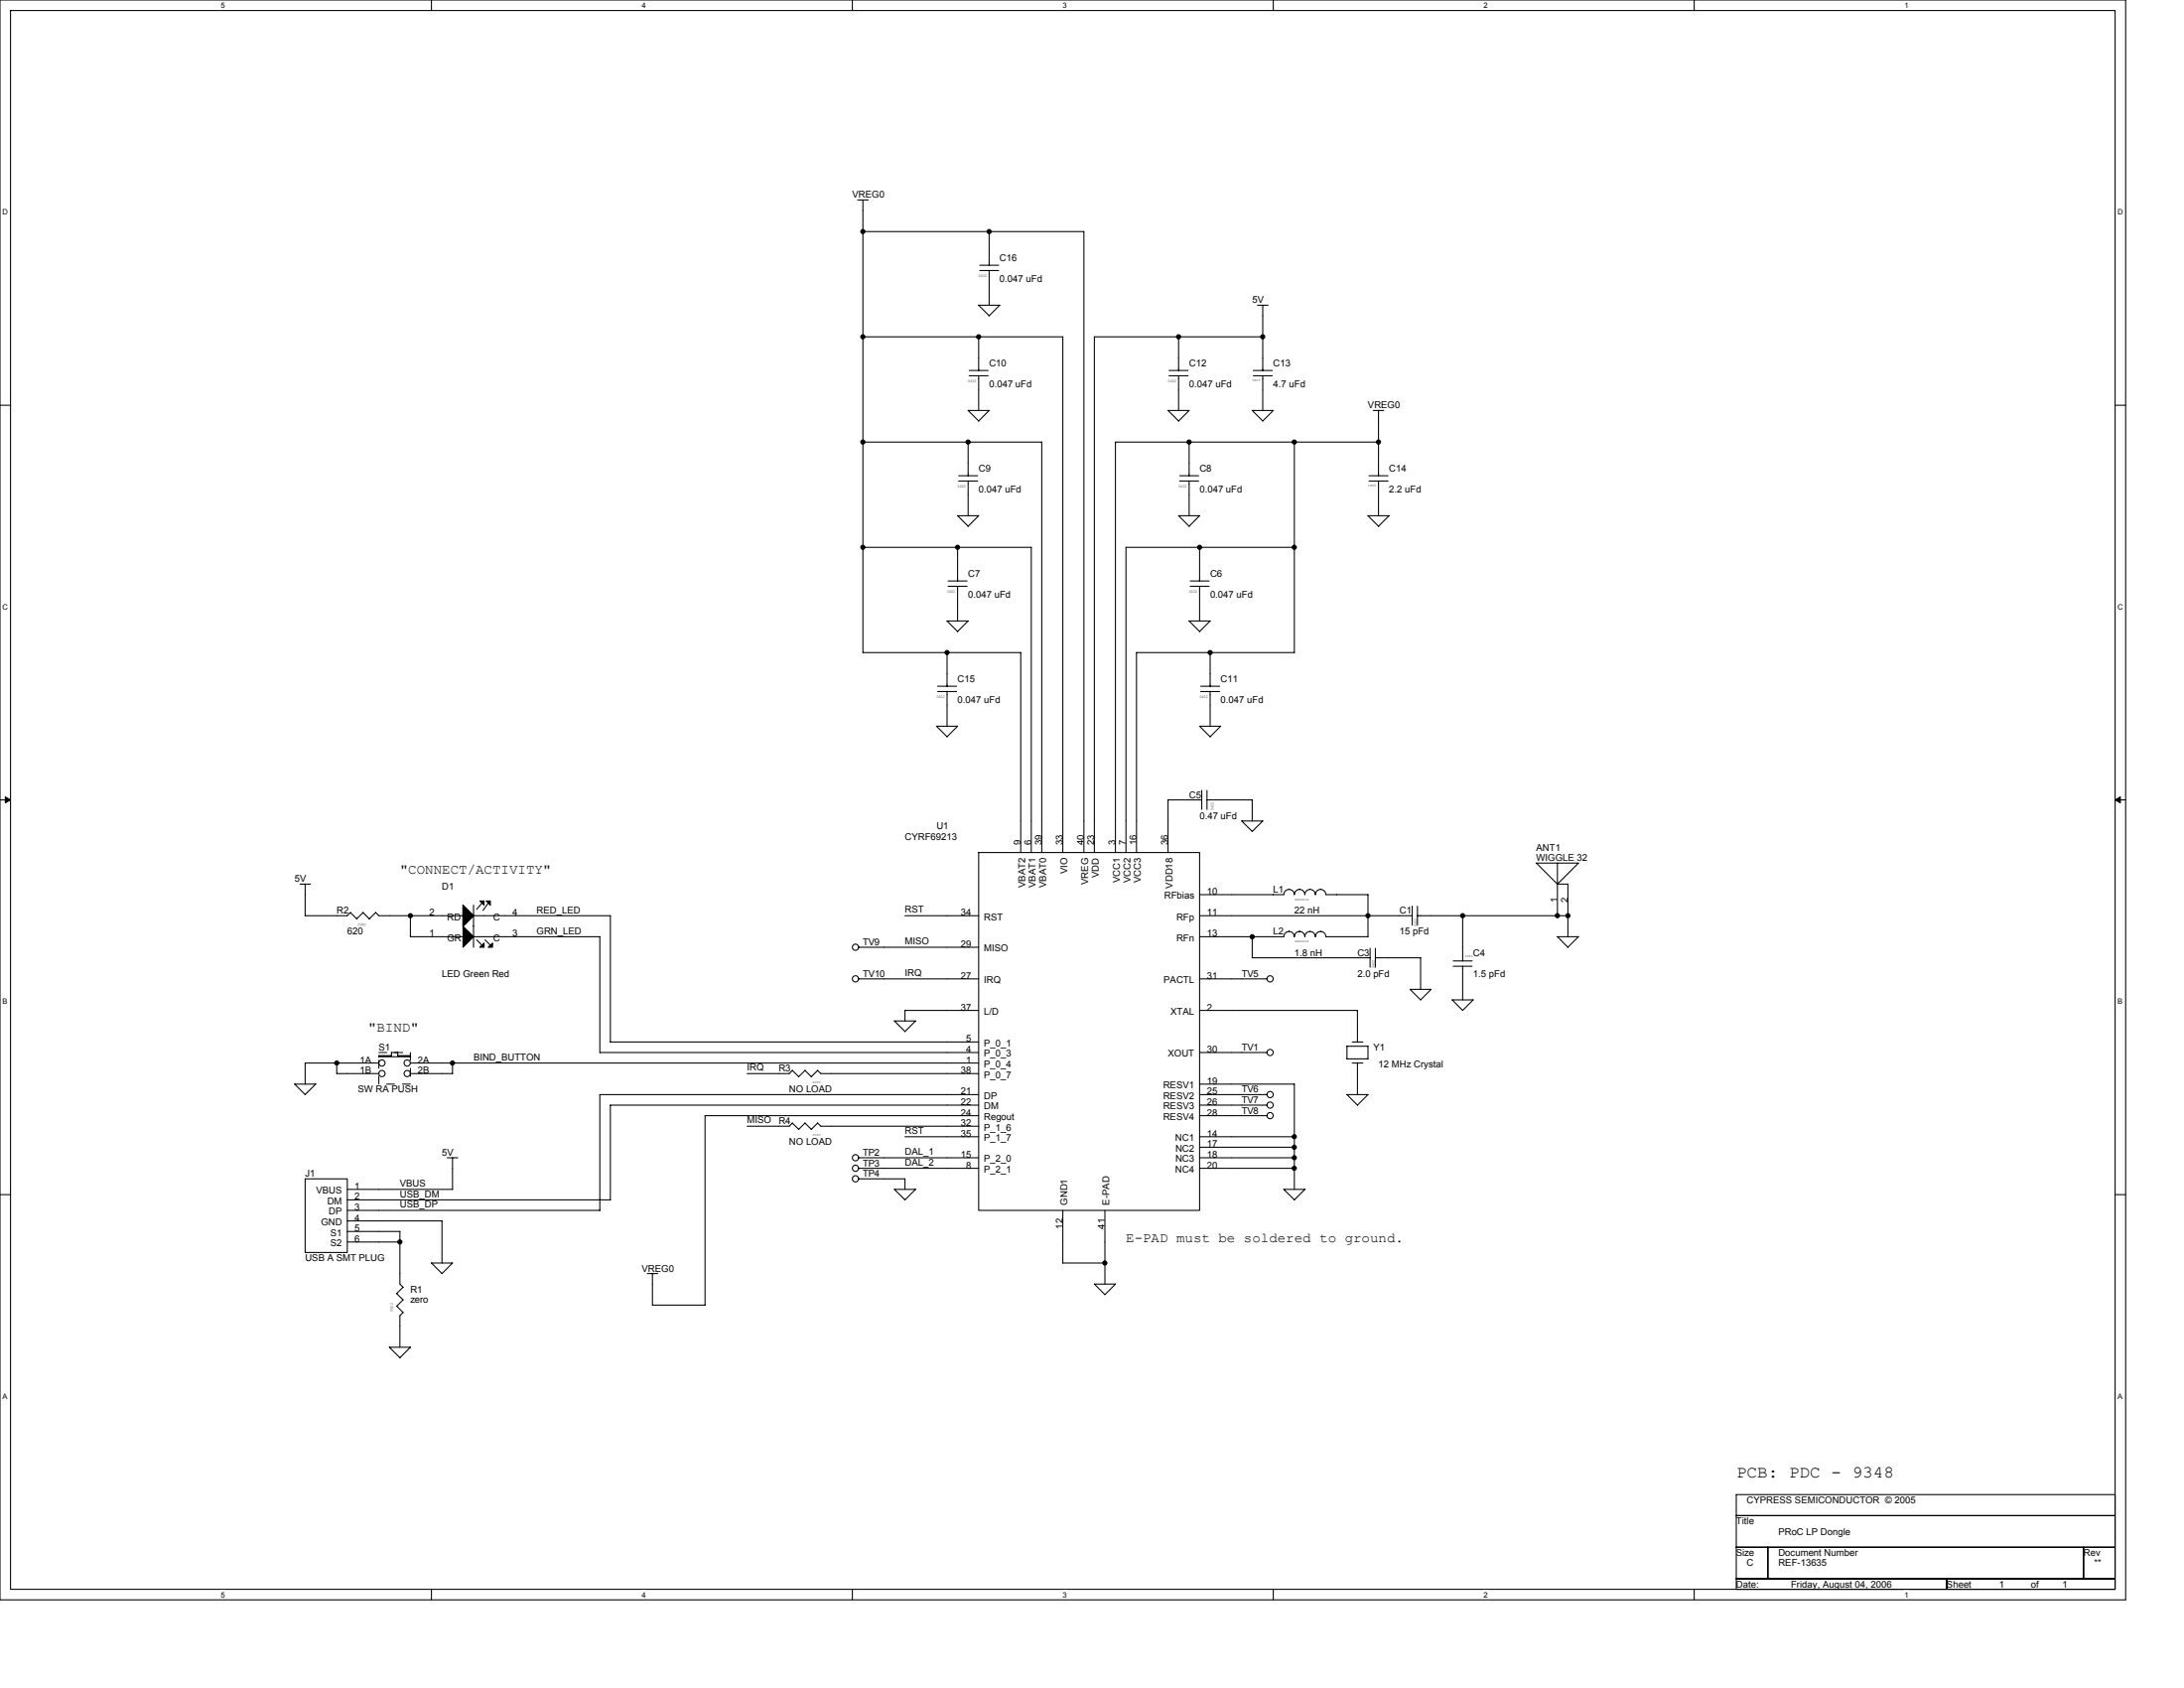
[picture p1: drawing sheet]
<svg xmlns="http://www.w3.org/2000/svg" width="279mm" height="216mm" viewBox="0 0 279 216" stroke-linecap="round" stroke-linejoin="round" font-family="sans-serif">
<path d="M0 0h271.9v204.6h-271.9zM1.3 1.3h269.3v202h-269.3z" fill="none" stroke="#000" stroke-width=".13"/>
<g fill="#fff">
<path d="M28.3 .1h.5v1.1h-.5z"/>
<path d="M28.3 203.4h.5v1.1h-.5z"/>
</g>
<path d="M55.2 0v1.3M55.2 203.3v1.3" fill="none" stroke="#000" stroke-width=".13"/>
<g fill="#fff">
<path d="M82.1 .1h.6v1.1h-.6z"/>
<path d="M82.1 203.4h.6v1.1h-.6z"/>
</g>
<path d="M109 0v1.3M109 203.3v1.3" fill="none" stroke="#000" stroke-width=".13"/>
<g fill="#fff">
<path d="M136 .1h.5v1.1h-.5z"/>
<path d="M136 203.4h.5v1.1h-.5z"/>
</g>
<path d="M162.9 0v1.3M162.9 203.3v1.3" fill="none" stroke="#000" stroke-width=".13"/>
<g fill="#fff">
<path d="M189.8 .1h.6v1.1h-.6z"/>
<path d="M189.8 203.4h.6v1.1h-.6z"/>
</g>
<path d="M216.7 0v1.3M216.7 203.3v1.3" fill="none" stroke="#000" stroke-width=".13"/>
<g fill="#fff">
<path d="M243.7 .1h.5v1.1h-.5z"/>
<path d="M243.7 203.4h.5v1.1h-.5z"/>
<path d="M.3 26.6h.7v1.1h-.7z"/>
<path d="M270.9 26.6h.7v1.1h-.7z"/>
<path d="M.3 77.1h.7v1h-.7z"/>
<path d="M270.9 77.1h.7v1h-.7z"/>
</g>
<path d="M0 51.8h1.3M270.6 51.8h1.3" fill="none" stroke="#000" stroke-width=".13"/>
<g fill="#fff">
<path d="M.3 127.6h.7v1h-.7z"/>
<path d="M270.9 127.6h.7v1h-.7z"/>
</g>
<path d="M0 102.3h1.3M270.6 102.3h1.3" fill="none" stroke="#000" stroke-width=".13"/>
<path d="M.7 101.9l.6 .4-.6 .4zM270.6 102.3l.7-.4v.8z" fill="#000" stroke="#000" stroke-width=".13"/>
<g fill="#fff">
<path d="M.3 178h.7v1.1h-.7z"/>
<path d="M270.9 178h.7v1.1h-.7z"/>
</g>
<g fill="none" stroke="#000" stroke-width=".13">
<path d="M109.7 25.6h1.4M110.4 25.6v57.9h20.2v25.5M110.4 29.6h28.3M125.2 39l1.3 1.4M125.2 39h2.7l-1.4 1.4M125.3 34.6h2.5M125.3 33.9h2.5M126.5 29.6v4.3M126.5 34.6v4.4M138.7 29.6v79.4M160.9 39h1.3M161.5 39v8.4"/>
<path d="M110.4 56.5h22.9v52.5M110.4 43.1h25.6M123.8 52.5l1.4 1.4 1.3-1.4h-2.6M123.9 56.5v4.4M124 48.1h2.4M124 47.4h2.4M125.2 43.1v4.3M125.2 48.1v4.4M136 43.1v65.9M149.4 52.5l1.4 1.4 1.3-1.4M149.4 52.5h2.7M149.6 48.1h2.4"/>
<path d="M149.6 47.4h2.4M150.8 43.1v4.3M150.8 48.1v4.4M152.1 56.5v4.4M160.2 52.5l1.3 1.4 1.4-1.4M160.2 52.5h2.7M160.3 48.1h2.5M160.3 47.4h2.5M161.5 48.1v4.4M161.6 43.1h-21.6v65.9M165.6 56.5v27M175.7 52.5h1.3"/>
<path d="M176.4 52.5v8.4M176.4 56.5h-33.7v52.5M110.4 70h21.5M121.3 75h2.4M121.3 74.3h2.4M122.5 70v4.3M122.5 75v4.4M122.6 61.5h2.5M122.6 60.8h2.5M123.9 79.4h-2.7l1.3 1.4M123.9 61.5v4.5M123.9 79.4l-1.4 1.4"/>
<path d="M125.2 66l-1.3 1.3-1.4-1.3h2.7M131.9 70v39M150.9 61.5h2.4M150.9 60.8h2.4M152.1 61.5v4.5M152.3 75h2.4M152.3 74.3h2.4M153.5 66h-2.7l1.3 1.3M153.5 70v4.3M153.5 75v4.4M153.5 66l-1.4 1.3M154.8 79.4l-1.3 1.4-1.4-1.4h2.7"/>
<path d="M165.6 70h-21.6v39M175.1 61.5h2.5M175.1 60.8h2.5M176.4 61.5v4.5M177.7 66h-2.7l1.4 1.3M177.7 66l-1.3 1.3M119.8 92.9h2.7M119.9 88.4h2.5M119.9 87.8h2.5M121.2 83.5v4.3M121.2 88.4v4.5M122.5 92.9l-1.3 1.3-1.4-1.3"/>
<path d="M153.5 92.9h2.7M153.6 88.4h2.4M153.6 87.8h2.4M154.8 83.5v4.3M154.8 88.4v4.5M156.2 92.9l-1.4 1.3-1.3-1.3M165.6 83.5h-20.2v25.5M38.4 113.1h1.3M39 113.1v4h5.4l.4-.4 .8 .8M48.5 117.1h10.7M48.5 117.1l-.4-.4-.8 .8-.8-.8-.9 .8M52.5 117.1v2.7h6.7"/>
<path d="M60.6 119.8h16.1v14.8h48.5M60.6 117.1h17.5M60.6 115.8v5.4M60.6 117.1l-1.4 1.4M60.6 117.1l-1.4-1.3v2.7M61.7 115.5l-.7 .8M62.5 115.5l-.7 1M78.1 117.1v16.2h47.1M115.8 117.1h9.4M125.2 109h28.3v45.8h-28.3zM153.5 114.4h10.7a.66 .66 0 0 1 .7-.6 .68 .68 0 0 1 .7 .6 .66 .66 0 0 1 .7-.6h-.1a.67 .67 0 0 1 .7 .6 .67 .67 0 0 1 .7-.6 .67 .67 0 0 1 .7 .6 .67 .67 0 0 1 .6-.6 .67 .67 0 0 1 .7 .6h5.4v5.4h-5.4M153.5 119.8h10.7"/>
<path d="M153.5 117.1h27.2M153.7 101.1v2.4M153.7 102.3h-4.3v6.7M154.4 102.3h5.8v2.7M154.4 101.1v2.4M160.2 106.3l-1.3-1.3h2.7l-1.4 1.4M160.2 119.8v2.7M164.2 119.8a.66 .66 0 0 1 .7-.7 .68 .68 0 0 1 .7 .7 .66 .66 0 0 1 .7-.7h-.1a.67 .67 0 0 1 .7 .7 .67 .67 0 0 1 .7-.7 .67 .67 0 0 1 .7 .7 .67 .67 0 0 1 .6-.7 .67 .67 0 0 1 .7 .7M180.7 115.9v2.4M181.3 117.1h19.3M181.3 115.9v2.4M187.1 117.1v5.8"/>
<path d="M196.5 110.4h5.4l-2.7 2.7zM199.2 113.1h1.4v6.7M199.2 119.8l1.4 1.4M199.2 119.8h2.7l-1.3 1.4M199.2 110.4v6.7M43.1 136v1.3h5.4M48.5 136h-9.5v2.7M50.9 135h1.6M52.5 135v.2h-4v-.2h1.6v-.4h.8v.4M52.5 136h72.7M52.5 137.3h5.4M57.9 136v1.3"/>
<path d="M61 120.2l.7 .7M62.1 120.2l.6 .7M104.6 136.9l.4 .4M104.6 136.9l-.8 .8-.8-.8-.8 .8-.8-.8-.4 .4h-5.4M105 137.3h20.2M109.8 125.2h15.4M109.8 121.2h15.4M115.8 131.9l-1.4-1.3h2.7l-1.3 1.3M125.2 129.2h-9.4v1.4M153.5 138.7h12.1M153.5 134.6h8.6M153.5 125.2h8.6"/>
<path d="M153.5 129.2h20.2v4.1M160.2 122.5h15.1M165.6 138.7v13.4M173 133.3h1.3M173 136h1.3M173.7 136v4M175 133.8v1.6h-2.7v-1.6h2.7M175 140l-1.3 1.4-1.4-1.4h2.7M175.3 121.3v2.4M175.9 122.5h5.8v4M176 121.3v2.4M180.4 126.5l1.3 1.4 1.4-1.4"/>
<path d="M180.4 126.5h2.7M185.9 122.9h2.4M185.9 123.6h2.4M187.1 129.2l1.4-1.3h-2.7l1.3 1.3M187.1 123.6v4.3M0 152.8h1.3M39 150.8h5.4v9.4h-5.4zM39 140l-1.3-1.3h2.7l-1.4 1.3M44.4 152.1h13.5M44.4 153.5h33.7M44.4 156.2h12.2l-.1 5.4M44.4 157.5h6.8"/>
<path d="M44.4 158.9h6.8M51.2 157.5v6.7l.4 .4-.9 .9 .9 .8M57.2 148.1h1.4M57.9 148.1v4M104.6 143.6l.4 .5M104.6 143.6l-.8 .9-.8-.9-.8 .9-.8-.9-.4 .4h-5.4M105 144h20.2M109.8 148.1h15.4M109.8 149.4h15.4M109.8 150.8h6M114.4 152.1h2.7l-1.3 1.4zM115.8 145.4h9.4"/>
<path d="M115.8 150.8v1.3M125.2 140h-48.5v14.8h-32.3M125.2 142.7h-35v24.2h-6.7v-4M125.2 141.4h-47.1v12.1M136 154.8v6.7h5.4M141.4 154.8v9.4M153.5 148.1h12.1M153.5 140h8.6M153.5 149.4h12.1M153.5 145.4h12.1M153.5 142.7h8.6M153.5 141.4h8.6"/>
<path d="M153.5 146.7h12.1M164.2 152.1h2.7l-1.3 1.4zM270.6 152.8h1.3M49.8 172.3h2.7l-1.3 1.4zM51.6 167.9l-.4 .4v4M51.6 166.3l-.9 .8 .9 .8M57.9 161.5l-1.4 1.4M57.9 161.5h-2.7l1.3 1.4M82.8 162.9h1.3M140 164.2l1.4 1.4M140 164.2h2.7M142.7 164.2l-1.4 1.4"/>
<path d="M222.1 191.2h48.5v2.7h-48.5zM222.1 193.9h48.5v4h-48.5zM222.1 197.9h4.1v4h-4.1zM226.2 197.9h40.4v4h-40.4zM266.6 197.9h4v4h-4zM222.1 201.9h26.9v1.4h-26.9zM249 201.9h21.6v1.4h-21.6z"/>
<circle cx="48.9" cy="136" r=".4"/>
<circle cx="48.9" cy="137.3" r=".4"/>
<circle cx="52.1" cy="136" r=".4"/>
<circle cx="52.1" cy="137.3" r=".4"/>
<circle cx="109.4" cy="121.2" r=".4"/>
<circle cx="109.4" cy="125.2" r=".4"/>
<circle cx="162.5" cy="134.6" r=".4"/>
<circle cx="162.5" cy="140" r=".4"/>
<circle cx="162.5" cy="125.2" r=".4"/>
<circle cx="109.4" cy="149.4" r=".4"/>
<circle cx="109.4" cy="148.1" r=".4"/>
<circle cx="109.4" cy="150.8" r=".4"/>
<circle cx="162.5" cy="142.7" r=".4"/>
<circle cx="162.5" cy="141.3" r=".4"/>
</g>
<g fill="#000" stroke="#000" stroke-width=".13">
<path d="M59.2 115.8l1.4 1.3-1.4 1.4z" fill-rule="evenodd"/>
<path d="M61.4 115.2h.5v.6z" fill-rule="evenodd"/>
<path d="M62.2 115.2h.5v.6z" fill-rule="evenodd"/>
<path d="M59.2 118.5l1.4 1.3-1.4 1.4z" fill-rule="evenodd"/>
<path d="M61.9 120.6v.6h-.5z" fill-rule="evenodd"/>
<path d="M62.5 121.2l.5-.6v.6z" fill-rule="evenodd"/>
<circle cx="110.4" cy="29.6" r=".27"/>
<circle cx="126.5" cy="29.6" r=".27"/>
<circle cx="110.4" cy="43.1" r=".27"/>
<circle cx="110.4" cy="56.5" r=".27"/>
<circle cx="123.8" cy="56.5" r=".27"/>
<circle cx="125.2" cy="43.1" r=".27"/>
<circle cx="150.8" cy="43.1" r=".27"/>
<circle cx="152.1" cy="56.5" r=".27"/>
<circle cx="161.5" cy="43.1" r=".27"/>
<circle cx="165.6" cy="56.5" r=".27"/>
<circle cx="176.3" cy="56.5" r=".27"/>
<circle cx="110.4" cy="70" r=".27"/>
<circle cx="122.5" cy="70" r=".27"/>
<circle cx="153.5" cy="70" r=".27"/>
<circle cx="165.6" cy="70" r=".27"/>
<circle cx="121.2" cy="83.5" r=".27"/>
<circle cx="154.8" cy="83.5" r=".27"/>
<circle cx="52.5" cy="117.1" r=".27"/>
<circle cx="160.2" cy="119.8" r=".27"/>
<circle cx="175" cy="117.1" r=".27"/>
<circle cx="187.1" cy="117.1" r=".27"/>
<circle cx="199.2" cy="117.1" r=".27"/>
<circle cx="200.6" cy="117.1" r=".27"/>
<circle cx="43.1" cy="136" r=".27"/>
<circle cx="57.9" cy="136" r=".27"/>
<circle cx="51.2" cy="158.8" r=".27"/>
<circle cx="165.6" cy="146.7" r=".27"/>
<circle cx="165.6" cy="145.4" r=".27"/>
<circle cx="165.6" cy="149.4" r=".27"/>
<circle cx="165.6" cy="148.1" r=".27"/>
<circle cx="141.3" cy="161.5" r=".27"/>
</g>
<path d="M48.5 134.6h4M48.5 138.7v-4.1M52.5 134.6v4.1M52.5 138.7h-4" fill="none" stroke="#000" stroke-width=".13" stroke-dasharray="1 1 1 1 1 1 1 1"/>
<text font-size="2.2" x="222.1" y="188.9">PCB: PDC - 9348</text>
<g font-size="1.7">
<text x="51.2" y="111.8">&quot;CONNECT/ACTIVITY&quot;</text>
<text x="47.1" y="132">&quot;BIND&quot;</text>
<text x="144" y="158.9">E-PAD must be soldered to ground.</text>
</g>
<g font-size="1.2">
<text x="109" y="25.3">VREG0</text>
<text x="127.9" y="33.4">C16</text>
<text x="127.9" y="36.1">0.047 uFd</text>
<text x="160.2" y="38.8">5V</text>
<text x="126.5" y="46.9">C10</text>
<text x="152.1" y="46.9">C12</text>
<text x="162.9" y="46.9">C13</text>
<text x="126.5" y="49.6">0.047 uFd</text>
<text x="152.1" y="49.6">0.047 uFd</text>
<text x="162.9" y="49.6">4.7 uFd</text>
<text x="175" y="52.3">VREG0</text>
<text x="125.2" y="60.3">C9</text>
<text x="125.2" y="63">0.047 uFd</text>
<text x="153.5" y="60.3">C8</text>
<text x="153.5" y="63">0.047 uFd</text>
<text x="177.7" y="60.3">C14</text>
<text x="177.7" y="63">2.2 uFd</text>
<text x="123.9" y="73.8">C7</text>
<text x="123.9" y="76.5">0.047 uFd</text>
<text x="154.8" y="73.8">C6</text>
<text x="154.8" y="76.5">0.047 uFd</text>
<text x="122.5" y="87.2">C15</text>
<text x="122.5" y="89.9">0.047 uFd</text>
<text x="156.2" y="87.2">C11</text>
<text x="156.2" y="89.9">0.047 uFd</text>
<text x="115.8" y="107.4">CYRF69213</text>
<text x="119.8" y="106.1">U1</text>
<text x="152.1" y="102.1">C5</text>
<text x="153.5" y="104.8">0.47 uFd</text>
<text x="37.7" y="112.8">5V</text>
<text x="56.5" y="113.8">D1</text>
<text x="130.6" y="108.1" transform="rotate(-90 130.6 108.1)">9</text>
<text x="131.1" y="113.6" transform="rotate(-90 131.1 113.6)">VBAT2</text>
<text x="131.9" y="108.1" transform="rotate(-90 131.9 108.1)">6</text>
<text x="132.5" y="113.6" transform="rotate(-90 132.5 113.6)">VBAT1</text>
<text x="133.3" y="108.1" transform="rotate(-90 133.3 108.1)">39</text>
<text x="133.8" y="113.6" transform="rotate(-90 133.8 113.6)">VBAT0</text>
<text x="136" y="108.1" transform="rotate(-90 136 108.1)">33</text>
<text x="136.5" y="111.8" transform="rotate(-90 136.5 111.8)">VIO</text>
<text x="138.7" y="108.1" transform="rotate(-90 138.7 108.1)">40</text>
<text x="139.2" y="113.2" transform="rotate(-90 139.2 113.2)">VREG</text>
<text x="140" y="108.1" transform="rotate(-90 140 108.1)">23</text>
<text x="140.6" y="112.3" transform="rotate(-90 140.6 112.3)">VDD</text>
<text x="142.7" y="108.1" transform="rotate(-90 142.7 108.1)">3</text>
<text x="143.3" y="113" transform="rotate(-90 143.3 113)">VCC1</text>
<text x="144" y="108.1" transform="rotate(-90 144 108.1)">7</text>
<text x="144.6" y="113" transform="rotate(-90 144.6 113)">VCC2</text>
<text x="145.4" y="108.1" transform="rotate(-90 145.4 108.1)">16</text>
<text x="146" y="113" transform="rotate(-90 146 113)">VCC3</text>
<text x="149.4" y="108.1" transform="rotate(-90 149.4 108.1)">36</text>
<text x="150" y="113.6" transform="rotate(-90 150 113.6)">VDD18</text>
<text x="196.5" y="108.8">ANT1</text>
<text x="196.5" y="110.1">WIGGLE 32</text>
<text x="43.1" y="116.9">R2</text>
<text x="44.4" y="119.6">620</text>
<text x="54.9" y="119.8">1</text>
<text x="54.9" y="117.1">2</text>
<text x="57.2" y="117.7">RD</text>
<text x="63.1" y="117.7">C</text>
<text x="65.6" y="119.8">3</text>
<text x="65.6" y="117.1">4</text>
<text x="68.7" y="116.9">RED_LED</text>
<text x="68.7" y="119.6">GRN_LED</text>
<text x="115.8" y="116.7">RST</text>
<text x="122.9" y="117.1">34</text>
<text x="125.9" y="117.7">RST</text>
<text x="148.9" y="115">RFbias</text>
<text x="150.5" y="117.7">RFp</text>
<text x="154.4" y="119.8">13</text>
<text x="154.4" y="114.4">10</text>
<text x="154.4" y="117.1">11</text>
<text x="162.9" y="119.6">L2</text>
<text x="162.9" y="114.2">L1</text>
<text x="165.6" y="116.9">22 nH</text>
<text x="179" y="116.9">C1</text>
<text x="179" y="119.6">15 pFd</text>
<text x="199.2" y="115.4" transform="rotate(-90 199.2 115.4)">1</text>
<text x="200.6" y="115.4" transform="rotate(-90 200.6 115.4)">2</text>
<text x="56.5" y="124.9">LED Green Red</text>
<text x="57.2" y="120.4">GR</text>
<text x="63.1" y="120.4">C</text>
<text x="110.4" y="120.9">TV9</text>
<text x="110.4" y="124.9">TV10</text>
<text x="115.8" y="120.8">MISO</text>
<text x="115.8" y="124.8">IRQ</text>
<text x="122.9" y="125.2">27</text>
<text x="122.9" y="121.2">29</text>
<text x="125.9" y="125.8">IRQ</text>
<text x="125.9" y="121.7">MISO</text>
<text x="148.9" y="125.8">PACTL</text>
<text x="150.5" y="120.4">RFn</text>
<text x="154.4" y="125.2">31</text>
<text x="158.9" y="124.9">TV5</text>
<text x="165.6" y="122.3">1.8 nH</text>
<text x="173.7" y="122.3">C3</text>
<text x="173.7" y="124.9">2.0 pFd</text>
<text x="188.5" y="122.3">C4</text>
<text x="188.5" y="124.9">1.5 pFd</text>
<text x="122.9" y="129.2">37</text>
<text x="125.9" y="129.8">L/D</text>
<text x="149.8" y="129.8">XTAL</text>
<text x="154.4" y="129.2">2</text>
<text x="46" y="136">1A</text>
<text x="46" y="137.3">1B</text>
<text x="48.5" y="134.4">S1</text>
<text x="53.4" y="136">2A</text>
<text x="53.4" y="137.3">2B</text>
<text x="60.6" y="135.6">BIND_BUTTON</text>
<text x="95.6" y="136.9">IRQ</text>
<text x="99.6" y="137.1">R3</text>
<text x="122.9" y="137.3">38</text>
<text x="123.6" y="134.6">4</text>
<text x="123.6" y="133.3">5</text>
<text x="123.6" y="136">1</text>
<text x="125.9" y="135.2">P_0_3</text>
<text x="125.9" y="136.5">P_0_4</text>
<text x="125.9" y="137.9">P_0_7</text>
<text x="125.9" y="133.8">P_0_1</text>
<text x="149.4" y="135.2">XOUT</text>
<text x="154.4" y="134.6">30</text>
<text x="158.9" y="134.4">TV1</text>
<text x="175.7" y="134.4">Y1</text>
<text x="176.4" y="136.5">12 MHz Crystal</text>
<text x="45.8" y="139.8">SW RA PUSH</text>
<text x="95.6" y="143.7">MISO</text>
<text x="99.6" y="143.8">R4</text>
<text x="101" y="139.8">NO LOAD</text>
<text x="122.9" y="140">21</text>
<text x="122.9" y="141.3">22</text>
<text x="122.9" y="142.7">24</text>
<text x="125.9" y="143.2">Regout</text>
<text x="125.9" y="140.6">DP</text>
<text x="125.9" y="141.9">DM</text>
<text x="148.8" y="143.2">RESV4</text>
<text x="148.8" y="140.6">RESV2</text>
<text x="148.8" y="139.2">RESV1</text>
<text x="148.8" y="141.9">RESV3</text>
<text x="154.4" y="138.7">19</text>
<text x="154.4" y="140">25</text>
<text x="154.4" y="142.7">28</text>
<text x="154.4" y="141.3">26</text>
<text x="158.9" y="141.1">TV7</text>
<text x="158.9" y="142.4">TV8</text>
<text x="158.9" y="139.8">TV6</text>
<text x="56.5" y="147.8">5V</text>
<text x="101" y="146.5">NO LOAD</text>
<text x="110.4" y="149.2">TP3</text>
<text x="110.4" y="147.8">TP2</text>
<text x="115.8" y="149">DAL_2</text>
<text x="115.8" y="145">RST</text>
<text x="115.8" y="147.7">DAL_1</text>
<text x="122.9" y="145.4">35</text>
<text x="122.9" y="148.1">15</text>
<text x="122.9" y="144">32</text>
<text x="123.6" y="149.4">8</text>
<text x="125.9" y="145.9">P_1_7</text>
<text x="125.9" y="148.6">P_2_0</text>
<text x="125.9" y="144.6">P_1_6</text>
<text x="125.9" y="150">P_2_1</text>
<text x="150.4" y="145.9">NC1</text>
<text x="150.4" y="150">NC4</text>
<text x="150.4" y="147.3">NC2</text>
<text x="150.4" y="148.6">NC3</text>
<text x="154.4" y="149.4">20</text>
<text x="154.4" y="145.4">14</text>
<text x="154.4" y="146.7">17</text>
<text x="154.4" y="148.1">18</text>
<text x="39" y="150.5">J1</text>
<text x="40.4" y="152.7">VBUS</text>
<text x="41.9" y="154">DM</text>
<text x="42.1" y="155.4">DP</text>
<text x="45.4" y="152.1">1</text>
<text x="45.4" y="153.5">2</text>
<text x="45.4" y="154.8">3</text>
<text x="51.2" y="153.2">USB_DM</text>
<text x="51.2" y="151.7">VBUS</text>
<text x="51.2" y="154.4">USB_DP</text>
<text x="110.4" y="150.5">TP4</text>
<text x="136.5" y="154.1" transform="rotate(-90 136.5 154.1)">GND1</text>
<text x="141.9" y="154.1" transform="rotate(-90 141.9 154.1)">E-PAD</text>
<text x="39" y="161.3">USB A SMT PLUG</text>
<text x="41.1" y="156.7">GND</text>
<text x="42.3" y="158.1">S1</text>
<text x="42.3" y="159.4">S2</text>
<text x="45.4" y="156.2">4</text>
<text x="45.4" y="157.5">5</text>
<text x="45.4" y="158.8">6</text>
<text x="136" y="157.2" transform="rotate(-90 136 157.2)">12</text>
<text x="141.3" y="157.2" transform="rotate(-90 141.3 157.2)">41</text>
<text x="52.5" y="165.3">R1</text>
<text x="52.5" y="166.7">zero</text>
<text x="82.1" y="162.6">VREG0</text>
<text x="222.1" y="194.9">Title</text>
<text x="223.5" y="192.3">CYPRESS SEMICONDUCTOR © 2005</text>
<text x="227.5" y="196.3">PRoC LP Dongle</text>
<text x="222.1" y="199">Size</text>
<text x="222.1" y="203">Date:</text>
<text x="223.5" y="200.3">C</text>
<text x="227.5" y="199">Document Number</text>
<text x="227.5" y="200.3">REF-13635</text>
<text x="229.1" y="203">Friday, August 04, 2006</text>
<text x="249" y="203">Sheet</text>
<text x="255.8" y="203">1</text>
<text x="259.8" y="203">of</text>
<text x="263.9" y="203">1</text>
<text x="266.5" y="199">Rev</text>
<text x="267.9" y="200.3">**</text>
</g>
<g font-size="1">
<text x="28.3" y="1">5</text>
<text x="82.1" y="1">4</text>
<text x="136" y="1">3</text>
<text x="189.8" y="1">2</text>
<text x="243.7" y="1">1</text>
<text x=".3" y="27.4">D</text>
<text x="270.9" y="27.4">D</text>
<text x=".3" y="77.9">C</text>
<text x="270.9" y="77.9">C</text>
<text x=".3" y="128.4">B</text>
<text x="270.9" y="128.4">B</text>
<text x=".3" y="178.9">A</text>
<text x="270.9" y="178.9">A</text>
<text x="28.3" y="204.3">5</text>
<text x="82.1" y="204.3">4</text>
<text x="136" y="204.3">3</text>
<text x="189.8" y="204.3">2</text>
<text x="243.7" y="204.3">1</text>
</g>
<g font-size=".5">
<text x="125.2" y="35.4">0402</text>
<text x="123.9" y="48.9">0402</text>
<text x="149.4" y="48.9">0402</text>
<text x="122.5" y="62.3">0402</text>
<text x="150.8" y="62.3">0402</text>
<text x="121.2" y="75.8">0402</text>
<text x="152.1" y="75.8">0402</text>
<text x="119.8" y="89.3">0402</text>
<text x="153.5" y="89.3">0402</text>
<text x="155.3" y="103.7" transform="rotate(-90 155.3 103.7)">0402</text>
<text x="46.8" y="118.2" transform="rotate(180 46.8 118.2)">0402</text>
<text x="181.3" y="118.5" transform="rotate(-90 181.3 118.5)">0402</text>
<text x="175.9" y="123.9" transform="rotate(-90 175.9 123.9)">0402</text>
<text x="50.3" y="167.7" transform="rotate(-90 50.3 167.7)">0402</text>
</g>
<g font-size=".4">
<text x="160.2" y="48.8">0805</text>
<text x="175" y="62.3">0805</text>
<text x="165.6" y="115.2">IND0603</text>
<text x="165.6" y="120.5">IND0402</text>
<text x="188.5" y="122.2" transform="rotate(180 188.5 122.2)">0402</text>
<text x="105" y="138.3" transform="rotate(180 105 138.3)">0402</text>
<text x="105" y="145.1" transform="rotate(180 105 145.1)">0402</text>
</g>
</svg>
